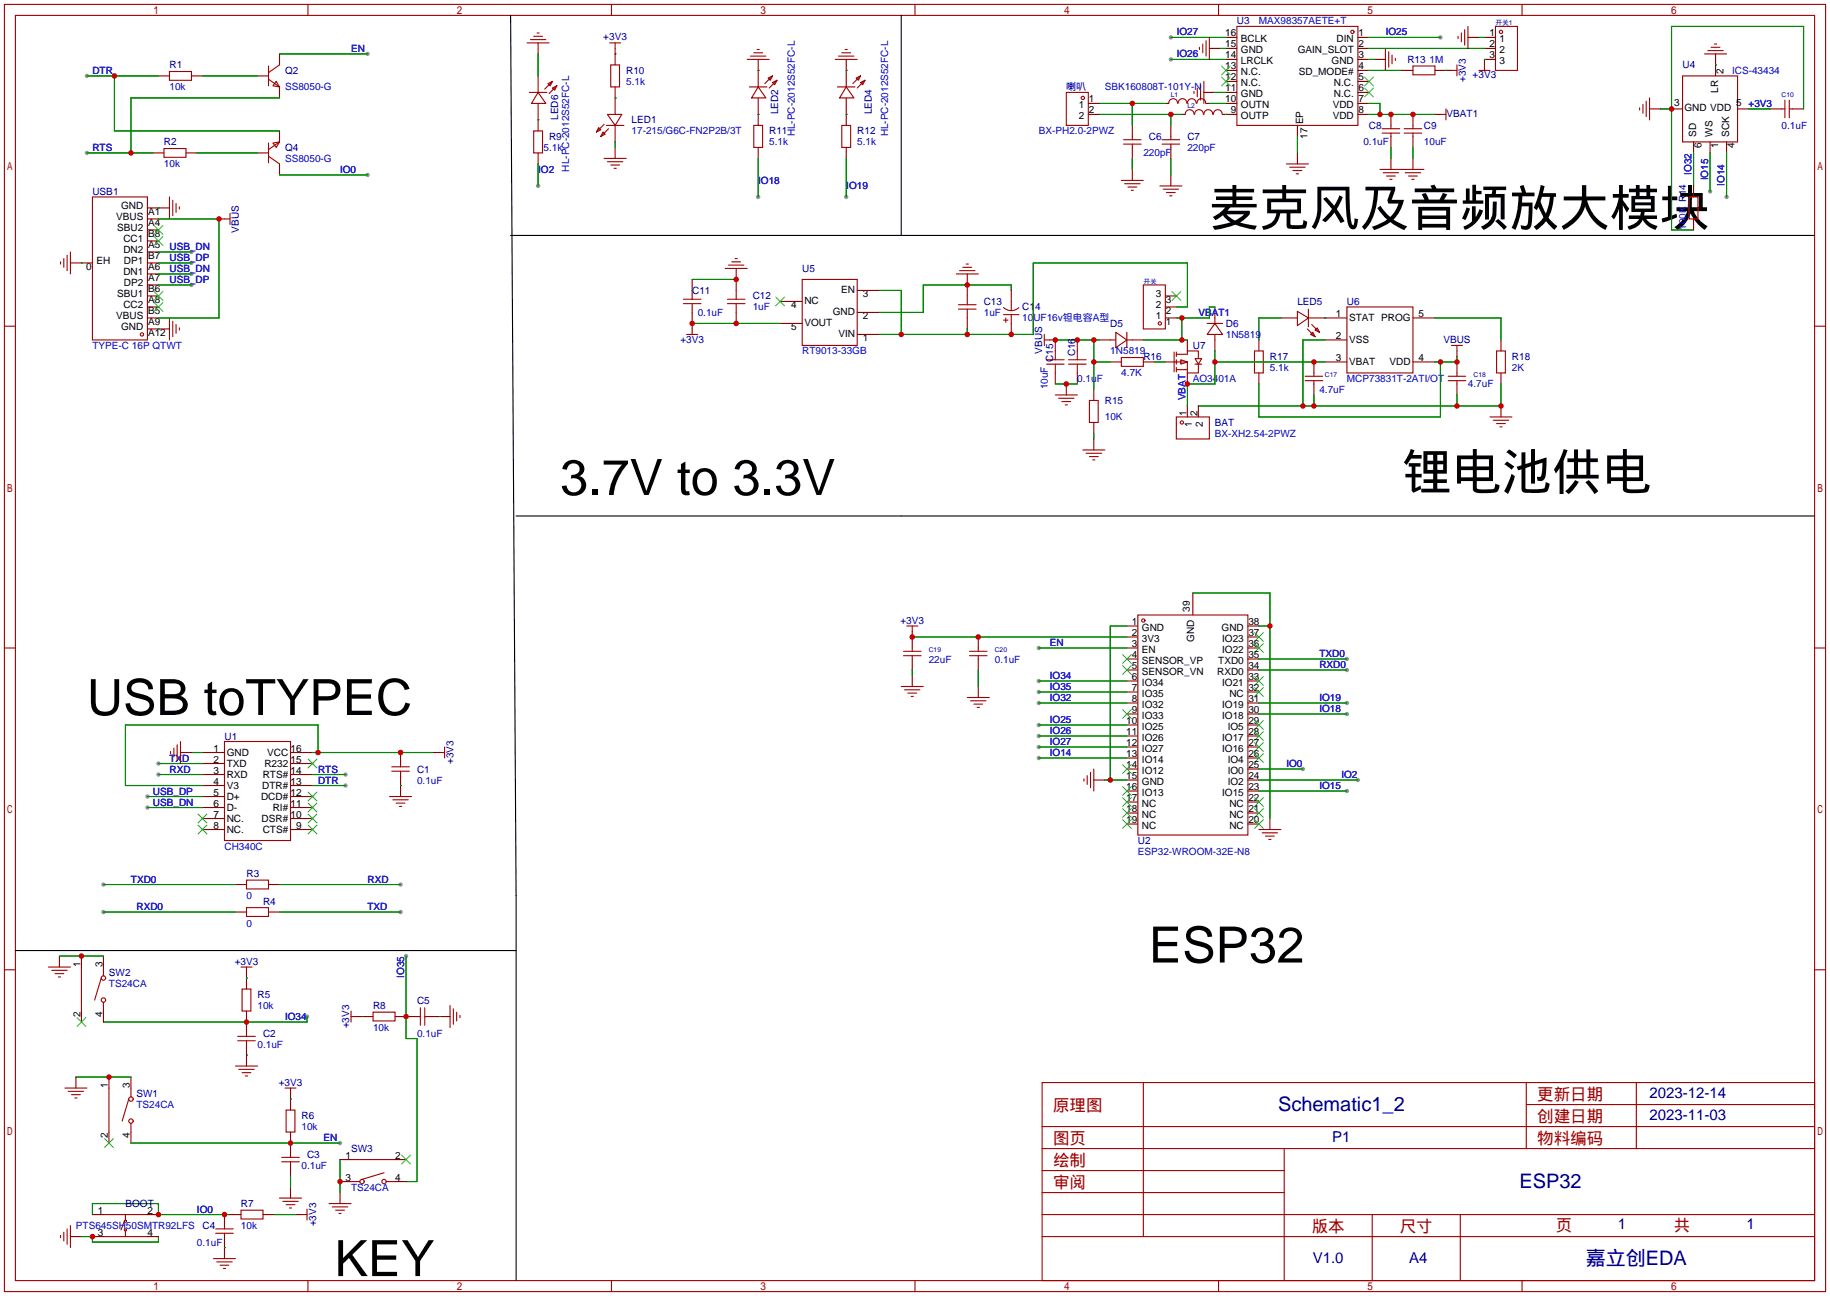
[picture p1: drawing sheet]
<svg xmlns="http://www.w3.org/2000/svg" width="422mm" height="299mm" viewBox="0 0 422 299" stroke-linecap="round" stroke-linejoin="round" font-family="sans-serif">
<g fill="#999">
<circle cx="310.9" cy="152.1" r=".51"/>
<circle cx="310.9" cy="154.7" r=".51"/>
<circle cx="310.9" cy="182.6" r=".51"/>
<circle cx="23.9" cy="204.2" r=".51"/>
<circle cx="92.5" cy="204.2" r=".51"/>
<circle cx="92.5" cy="210.6" r=".51"/>
<circle cx="23.9" cy="210.6" r=".51"/>
<circle cx="84.8" cy="12.4" r=".51"/>
<circle cx="20.1" cy="35.3" r=".51"/>
<circle cx="20.1" cy="17.5" r=".51"/>
<circle cx="84.8" cy="40.4" r=".51"/>
<circle cx="36.6" cy="176.3" r=".51"/>
<circle cx="36.6" cy="178.8" r=".51"/>
<circle cx="34" cy="183.9" r=".51"/>
<circle cx="34" cy="186.4" r=".51"/>
<circle cx="79.8" cy="181.4" r=".51"/>
<circle cx="79.8" cy="178.8" r=".51"/>
<circle cx="332.5" cy="8.6" r=".51"/>
<circle cx="270.3" cy="13.7" r=".51"/>
<circle cx="270.3" cy="8.6" r=".51"/>
<circle cx="239.8" cy="175" r=".51"/>
<circle cx="239.8" cy="172.5" r=".51"/>
<circle cx="239.8" cy="169.9" r=".51"/>
<circle cx="239.8" cy="167.4" r=".51"/>
<circle cx="239.8" cy="149.6" r=".51"/>
<circle cx="239.8" cy="162.3" r=".51"/>
<circle cx="300.7" cy="177.5" r=".51"/>
<circle cx="70.9" cy="234.7" r=".51"/>
<circle cx="239.8" cy="157.2" r=".51"/>
<circle cx="93.7" cy="220.7" r=".51"/>
<circle cx="239.8" cy="159.8" r=".51"/>
<circle cx="313.4" cy="180.1" r=".51"/>
<circle cx="78.5" cy="263.9" r=".51"/>
<circle cx="394.7" cy="44.2" r=".51"/>
<circle cx="398.5" cy="45.5" r=".51"/>
<circle cx="124.2" cy="42.9" r=".51"/>
<circle cx="175" cy="45.5" r=".51"/>
<circle cx="195.3" cy="45.5" r=".51"/>
<circle cx="310.9" cy="164.8" r=".51"/>
<circle cx="310.9" cy="162.3" r=".51"/>
<circle cx="44.2" cy="58.2" r=".51"/>
<circle cx="44.2" cy="60.7" r=".51"/>
<circle cx="44.2" cy="63.2" r=".51"/>
<circle cx="44.2" cy="65.8" r=".51"/>
</g>
<g fill="none" stroke="#a10000" stroke-width=".25">
<path d="M1 1h420.4v297.2h-420.4zM3.6 3.6h415.2v292.1h-415.2zM39.1 16.5h5.1v2h-5.1zM62 15.2v4.6M62 18.3l2.5 1.8M63.8 18.8l.7 1.3-1.5-.3zM64.5 15l-2.5 1.8M71.1 1v2.6M121.7 9.9h5M122.4 9.1h3.6M123.2 8.4h2M124 7.6h.5"/>
<path d="M126.5 19.3l1-.5-.5 1zM127.5 18.8l-1.8 1.8M128.5 19.8l-1.8 1.8M140.7 9.9h2.6M141 15h2v5.1h-2zM141.1 1v2.6M142 9.9v1.3M172.5 13.7h5M173.2 13h3.6M174 12.2h2M174.8 11.4h.5M177.3 18l1-.5-.5 1z"/>
<path d="M178.3 19.1l1-.6-.5 1.1zM178.3 17.5l-1.8 1.8M179.3 18.5l-1.8 1.8M192.8 13.7h5.1M193.5 13h3.6M194.3 12.2h2M195.1 11.4h.5M197.6 18l1-.5-.5 1zM198.6 19.1l1-.6-.5 1.1zM198.6 17.5l-1.8 1.8M199.6 18.5l-1.7 1.8M211.2 1v2.6"/>
<path d="M276.9 10.9v.5M277.1 19.6v3.5M277.6 10.2v2M277.9 18.8v5.1M278.4 9.4v3.6M279.1 8.6v5.1M281.3 1v2.6M285.5 6.1h27.9v22.9h-27.9zM319.8 11.2v5.1M320.5 11.9v3.6M321.3 12.7v2M322.1 13.5v.5"/>
<path d="M326.1 15.2h5.1v2.1h-5.1zM335 16.3h1.3M336.3 15v2.5M336.5 8.4v.5M337.3 7.6v2.1M338.1 6.9v3.5M338.8 6.1v5.1M341.4 16.3h2.5M342.6 15v1.3M345.2 6.1h5.1v10.2h-5.1zM351.3 1v2.6M388.4 17.5h12.7v15.3h-12.7z"/>
<path d="M393.4 12.4h5.1M394.2 11.7h3.6M395 10.9h2M395.7 10.2h.5M37.8 34.3h5.1v2h-5.1zM62 36.1l2.5 1.7M62 33v4.6M63 33l1.5-.2-.7 1.2zM64.5 32.8l-2.5 1.7M122.2 21.3h4M123.2 30.2h2v5.1h-2zM124.2 21.3l1.8 2.6h-3.3z"/>
<path d="M127.5 20.3l1-.5-.5 1zM138.2 29.5l.5 .5-1 .5zM139.2 30.5l.5 .5-1 .5zM139.4 36.6h5.1M139.4 28.7l-1.7 1.8M140 29h4M140.2 26.4h3.3l-1.5 2.6zM140.2 37.3h3.6M140.5 29.7l-1.8 1.8M141 38.1h2M141.7 38.9h.5M173 20.1h4"/>
<path d="M174 29h2v5h-2zM175 20.1l1.8 2.5h-3.3zM193.3 20.1h4.1M194.3 29h2v5h-2zM195.3 20.1l1.8 2.5h-3.3zM246.1 21.3h5.1v7.7h-5.1zM259.3 33.3h4.1M259.3 32.3h4.1M261.4 31.5v.8M261.4 33.3v.7M268.2 33.3h4.1M268.2 32.3h4.1"/>
<path d="M269.8 23.9a1.01 1.01 0 0 1 1-1.1 1.01 1.01 0 0 1 1 1.1M270.3 31.5v.8M270.3 33.3v.7M271.9 23.9a1.01 1.01 0 0 1 1-1.1 1.01 1.01 0 0 1 1.1 1.1M273.6 26.4a1.01 1.01 0 0 1 1-1.1 1.01 1.01 0 0 1 1 1.1M274.1 23.9a1.01 1.01 0 0 1 1-1.1 1.01 1.01 0 0 1 1 1.1M275.6 21.1v.5M275.7 26.4a1.01 1.01 0 0 1 1.1-1.1 1.01 1.01 0 0 1 1 1.1M276.3 23.9a1.01 1.01 0 0 1 1-1.1 1.01 1.01 0 0 1 1 1.1M276.4 20.3v2.1M277.9 26.4a1.01 1.01 0 0 1 1-1.1 1.01 1.01 0 0 1 1 1.1M280.1 26.4a1.01 1.01 0 0 1 1-1.1 1.01 1.01 0 0 1 1 1.1"/>
<path d="M296.9 37.8h5.1M297.7 38.6h3.5M298.4 39.4h2.1M318.5 39.1h10.2M319 30.7h4.1M319 29.7h4.1M319.3 39.9h3.5M321.1 29v.7M321.1 30.7v.8M324.1 30.7h4.1M324.1 29.7h4.1M324.4 39.9h3.5"/>
<path d="M326.1 29v.7M326.1 30.7v.8M332.5 26.4h1.3M333.8 25.1v2.6M378.5 24.9v.5M379.2 24.1v2.1M380 23.4v3.5M380.7 22.6v5.1M411.2 25.1h.8M412 23.1v4.1M413 23.1v4.1M413 25.1h.8"/>
<path d="M14.7 59.7v2M15.5 58.9v3.6M16.3 58.2v5M21.3 45.5h12.7v33h-12.7zM39.1 45.5v5M39.9 46.2v3.6M40.6 47v2M41.4 47.8v.5M51.8 50.5h1.3M53.1 49.3v2.5M169.7 59.7h.5M258.8 41.7h5.1"/>
<path d="M259.6 42.4h3.5M260.3 43.2h2.1M261.1 43.9h.5M267.7 42.9h5.1M268.5 43.7h3.5M269.2 44.5h2.1M270 45.2h.5M299.2 40.1h.5M320 40.6h2.1M320.8 41.4h.5M325.1 40.6h2.1M325.9 41.4h.5"/>
<path d="M389.9 45.5h2v5h-2zM1 75.3h2.6M14 60.5v.5M39.1 73.4v5.1M39.9 74.2v3.5M40.6 74.9v2.1M41.4 75.7v.5M157.7 69.1h4.1M157.7 70.1h4.1M158.5 77.2h2.5M159.8 67.1v2M159.8 70.1v2"/>
<path d="M159.8 75.9v1.3M167.4 62h5.1M167.9 69.1h4.1M167.9 70.1h4.1M168.1 61.2h3.6M168.9 60.5h2M169.9 67.1v2M169.9 70.1v2M185.2 64.5h12.7v15.3h-12.7zM220.7 63.2h5.1M221.2 70.4h4.1M221.2 71.4h4.1"/>
<path d="M221.5 62.5h3.5M222.2 61.7h2.1M223 61h.5M223.3 68.3v2.1M223.3 71.4v2M231.6 71a2.54 2.54 0 0 0 3.6 0M231.6 72.6h3.6M231.6 73.9h1.1M232.2 73.4v1M233.4 69.6v2M233.4 72.6v2.1M241 77.2v2.6"/>
<path d="M241 78.5h1.3M256.3 78.5h1.3M257.6 76.7l2.5 1.8-2.5 1.8zM260.1 78.5h1.3M260.1 76.7v3.6M263.9 65.8h5.1v10.1h-5.1zM278.6 74.7h3.6M280.4 74.7l1.8 2.5h-3.6zM280.4 73.4v1.3M280.4 77.2v1.3M299.5 71.9l2.5 1.5-2.5 1.8zM301.8 75.9l1.7 1.8"/>
<path d="M302 71.4v4M302.5 77.2l.5-.5 .5 1zM302.8 74.9l1.7 1.8M304 75.7l.5 1-1-.5zM310.9 70.9h15.2v15.2h-15.2zM335 79.8h2.6M336.3 79.8v1.2M418.8 75.3h2.6M241.6 84.1h4M241.6 83.1h4M243.6 81v2.1M243.6 84.1v2"/>
<path d="M243.6 91.2h5.1M244.3 91.9h3.6M245.1 92.7h2M245.9 93.5h.5M246.6 84.1h4.1M246.6 83.1h4.1M248.7 81v2.1M248.7 84.1v2M251.5 92.5h2v5h-2zM258.8 82.6h5.1v2h-5.1zM271 81.3v4.6M271.5 96.3h7.6v5h-7.6z"/>
<path d="M271.5 83.6h2.6v2.5h2.5v-2M271.5 81.8h2.6v-.8h2.5v1.8M271.5 85.3h2.6M271.5 81.3v1M271.5 83.1v1M271.5 84.8v1.1M272.5 83.1l1.6 .5-1.6 .5zM275.8 82.8h1.6l-.8 1.3zM275.8 84.1h1.6M289.6 81h2v5.1h-2zM301.2 87.9h4.1M301.2 86.9h4.1"/>
<path d="M303.3 86.1v.8M303.3 87.9v.7M334.3 87.9h4M334.3 86.9h4M336.3 86.1v.8M336.3 87.9v.7M343.9 96.3h5.1M344.7 97h3.5M345.4 81h2.1v5.1h-2.1zM345.4 97.8h2.1M346.2 98.6h.5M249.9 103.9h5.1"/>
<path d="M250.7 104.6h3.6M251.5 105.4h2M252.2 106.2h.5M1 149.6h2.6M208 158.5h5.1M208.5 151.4h4.1M208.5 150.4h4.1M208.8 159.3h3.5M209.3 144.5h2.5M210.6 144.5v1.3M210.6 149.6v.8M210.6 151.4v.7"/>
<path d="M223.8 151.4h4M223.8 150.4h4M225.8 149.6v.8M225.8 151.4v.7M262.6 142h25.4v50.8h-25.4zM418.8 149.6h2.6M39.4 173.5v.5M40.1 172.7v2.1M40.9 172v3.5M41.7 171.2v5.1M51.8 171.2h15.3v22.9h-15.3zM90.4 177h4.1"/>
<path d="M90.4 178.1h4.1M92.5 176.3v.7M92.5 178.1v.7M101.3 173.7h1.3M102.6 172.5v2.5M209.5 160h2.1M210.3 160.8h.5M223.3 161h5M224 161.8h3.6M224.8 162.6h2M225.6 163.3h.5M250.2 179.8v.5"/>
<path d="M251 179.1v2M251.7 178.3v3.6M252.5 177.5v5.1M89.9 183.9h5.1M90.7 184.7h3.5M91.4 185.4h2.1M92.2 186.2h.5M290.6 191.5h5.1M291.3 192.3h3.6M292.1 193h2M292.9 193.8h.5M56.9 203.2h5.1v2h-5.1z"/>
<path d="M56.9 209.5h5.1v2.1h-5.1zM1 223.9h2.6M11.2 223.3h5.1M11.9 224h3.6M12.7 224.8h2M13.5 225.6h.5M18.8 223.3v10.1M23.4 225.8l-1.6 5.1M23.9 223.3v2M23.9 231.4v2M54.9 239.3h4M55.6 223.3h2.6"/>
<path d="M55.9 228.3h2v5.1h-2zM56.9 223.3v1.2M56.9 238.5v.8M81 234.7h1.3M81 233.4v2.6M86.1 233.7h5.1v2h-5.1zM96.3 234.7h.7M97 232.7v4M98 232.7v4M98 234.7h.8M103.9 232.2v5M104.6 232.9v3.6"/>
<path d="M105.4 233.7v2M106.2 234.4v.5M418.8 223.9h2.6M15 251.2h5.1M15.7 252h3.6M16.5 252.7h2M17.3 253.5h.5M25.1 251.2v10.2M29.7 253.7l-1.5 5.1M30.2 251.2v2M30.2 259.3v2.1M54.4 246.1h5"/>
<path d="M54.9 240.3h4M55.1 246.9h3.6M55.9 247.6h2M56.6 248.4h.5M56.9 240.3v.7M65.8 251.2h2.5M66 256.3h2.1v5.1h-2.1zM67.1 251.2v1.3M240.5 249.9h178.3v45.8h-178.3zM263.9 249.9v35.6M352.3 249.9v15.3M352.3 255h66.5"/>
<path d="M377.7 249.9v15.3M55.6 279.4h5.1v2h-5.1zM64.5 276.6h5.1M65 268.2h4.1M65 267.2h4.1M65.3 277.4h3.5M66 278.1h2.1M66.8 278.9h.5M67.1 266.4v.8M67.1 268.2v.8M70.9 279.1v2.6M75.9 277.9h5.1"/>
<path d="M76.7 278.6h3.6M77.5 279.4h2M81 272.8h2.1M81 267.7h10.2M88.6 270.8l-5 1.5M89.2 272.8h2M240.5 270.3h55.9M240.5 265.2h178.3M240.5 275.3h55.9M240.5 260.1h178.3M296.4 265.2v30.5M14 285.2v.5"/>
<path d="M14.7 284.5v2M15.5 283.7v3.6M16.3 283v5M23.9 285.5h10.1M23.9 280.4h10.1M28.7 281.9l-.8 2.1M29 280.4v1.3M29 284.2v1.3M49.3 290.6h5.1M49.8 284.7h4M49.8 283.7h4M50 291.3h3.6"/>
<path d="M50.8 292.1h2M51.6 292.9h.5M51.8 283v.7M51.8 284.7v.8M69.6 280.4h1.3M71.1 295.7v2.5M78.2 280.2h.5M141.1 295.7v2.5M211.2 295.7v2.5M240.5 285.5h178.3M240.5 280.4h178.3M281.3 295.7v2.5"/>
<path d="M316.7 280.4v15.3M337.1 280.4v15.3M351.3 295.7v2.5"/>
<circle cx="312.2" cy="7.4" r=".38"/>
<circle cx="346.5" cy="7.4" r=".38"/>
<circle cx="249.9" cy="22.6" r=".38"/>
<circle cx="32.8" cy="77.2" r=".38"/>
<circle cx="267.7" cy="74.7" r=".38"/>
<circle cx="272.8" cy="97.5" r=".38"/>
<circle cx="263.9" cy="143.3" r=".38"/>
<circle cx="23.9" cy="225.8" r=".51"/>
<circle cx="23.9" cy="230.9" r=".51"/>
<circle cx="30.2" cy="253.7" r=".51"/>
<circle cx="30.2" cy="258.8" r=".51"/>
<circle cx="83.6" cy="272.8" r=".51"/>
<circle cx="88.6" cy="272.8" r=".51"/>
<circle cx="29" cy="281.9" r=".25"/>
<circle cx="29" cy="284" r=".25"/>
</g>
<g fill="none" stroke="#870000" stroke-width=".25">
<path d="M36.6 17.5h2.5M44.2 17.5h2.5M59.4 17.5h2.6M64.5 12.4v2.6M124.2 9.9v2.5M124.2 17.5v3.8M142 11.2v3.8M175 13.7v6.4M195.3 13.7v6.4M279.1 11.2h2.6M283 8.6h2.5M283 11.2h2.5"/>
<path d="M283 13.7h2.5M283 16.3h2.5M283 18.8h2.5M313.4 8.6h2.6M313.4 11.2h2.6M313.4 13.7h2.6M313.4 16.3h2.6M313.4 18.8h2.6M317.2 13.7h2.6M323.6 16.3h2.5M331.2 16.3h3.8M338.8 8.6h2.6"/>
<path d="M342.6 8.6h2.6M342.6 11.2h2.6M345.2 13.7h-2.6v1.3M396 12.4v5.1M35.3 35.3h2.5M42.9 35.3h2.6M59.4 35.3h2.6M64.5 20.1v2.5M64.5 30.2v2.6M64.5 37.8v2.6M124.2 23.9v6.3M124.2 35.3v2.5"/>
<path d="M142 20.1v6.3M142 29v3.8M142 34v2.6M175 22.6v6.4M175 34v2.6M195.3 22.6v6.4M195.3 34v2.6M251.2 23.9h2.5M251.2 26.4h2.5M261.4 29v2.5M261.4 34v2.6M261.4 39.1v2.6"/>
<path d="M269 23.9h.7M270.3 29v2.5M270.3 34v2.6M272.8 26.4h.8M277.9 21.3h2.5M278.4 23.9h.7M282.2 26.4h3.3M283 21.3h2.5M283 23.9h2.5M299.5 29v2.5M299.5 35.3v2.5M313.4 21.3h2.6"/>
<path d="M313.4 23.9h2.6M313.4 26.4h2.6M321.1 26.4v2.6M321.1 31.5v2.5M321.1 36.6v2.5M326.1 26.4v2.6M326.1 31.5v2.5M326.1 36.6v2.5M331.2 26.4h1.3M380.7 25.1h2.6M385.8 25.1h2.6M390.9 32.8v2.5"/>
<path d="M394.7 32.8v2.5M398.5 32.8v2.5M401.1 25.1h2.5M408.7 25.1h2.5M413.8 25.1h2.5M34 50.5h2.6M34 48h5.1M34 58.2h2.6M34 55.6h2.6M34 53.1h2.6M50.5 50.5h1.3M270.3 40.4v2.5"/>
<path d="M390.9 42.9v2.6M390.9 50.5v2.6M16.3 60.7h5M34 73.4h2.6M34 70.9h2.6M34 68.3h2.6M34 60.7h2.6M34 75.9h5.1M34 65.8h2.6M34 63.2h2.6M159.8 64.5v2.6M159.8 72.1v3.8"/>
<path d="M169.9 62v5.1M169.9 72.1v2.6M180.1 69.6h5.1M180.1 74.7h5.1M197.9 77.2h5M197.9 72.1h5M197.9 67.1h5M223.3 63.2v5.1M223.3 73.4v2.5M233.4 67.1v2.5M233.4 74.7v2.5M242.3 78.5h1.3v2.5"/>
<path d="M248.7 78.5v2.5M253.7 78.5h2.6M261.4 78.5h2.5M269 73.4h2.5M269 70.9h2.5M269 68.3h2.5M274.1 78.5v2.5M280.4 70.9v2.5M280.4 78.5v2.5M290.6 78.5v2.5M295.7 73.4h3.8M302 73.4h8.9"/>
<path d="M305.8 78.5h5.1M326.1 73.4h5.1M346.5 78.5v2.5M243.6 86.1v2.5M246.1 88.6v2.6M248.7 86.1v2.5M252.5 89.9v2.6M252.5 97.5v2.6M256.3 83.6h2.5M263.9 83.6h2.5M269 83.6h2.5M274.1 86.1v2.5"/>
<path d="M274.1 93.7v2.6M276.6 93.7v2.6M290.6 86.1v2.5M303.3 83.6v2.5M303.3 88.6v2.6M305.8 83.6h5.1M326.1 83.6h5.1M336.3 81v1.3M336.3 83.6v2.5M336.3 88.6v2.6M346.5 86.1v2.5M346.5 93.7v2.6"/>
<path d="M252.5 101.3v2.6M275.3 136.9v5.1M210.6 145.8v3.8M210.6 152.1v2.6M210.6 156v2.5M225.8 147.1v2.5M225.8 152.1v2.6M225.8 158.5v2.5M260.1 144.5h2.5M260.1 147.1h2.5M260.1 149.6h2.5M260.1 152.1h2.5"/>
<path d="M260.1 154.7h2.5M260.1 157.2h2.5M260.1 159.8h2.5M288 144.5h2.6M288 147.1h2.6M288 149.6h2.6M288 152.1h2.6M288 154.7h2.6M288 157.2h2.6M288 159.8h2.6M41.7 173.7h2.5M46.7 173.7h5.1"/>
<path d="M46.7 176.3h5.1M46.7 178.8h5.1M67.1 173.7h5M67.1 176.3h5M67.1 178.8h5M92.5 173.7v2.6M92.5 178.8v5.1M100.1 173.7h1.2M260.1 162.3h2.5M260.1 164.8h2.5M260.1 167.4h2.5M260.1 169.9h2.5"/>
<path d="M260.1 172.5h2.5M260.1 175h2.5M260.1 177.5h2.5M288 162.3h2.6M288 164.8h2.6M288 167.4h2.6M288 169.9h2.6M288 172.5h2.6M288 175h2.6M288 177.5h2.6M46.7 181.4h5.1M46.7 183.9h5.1"/>
<path d="M46.7 186.4h5.1M46.7 189h5.1M46.7 191.5h5.1M67.1 181.4h5M67.1 183.9h5M67.1 186.4h5M67.1 189h5M67.1 191.5h5M252.5 180.1h2.5M260.1 180.1h2.5M260.1 182.6h2.5M260.1 185.2h2.5"/>
<path d="M260.1 187.7h2.5M260.1 190.2h2.5M288 180.1h2.6M288 182.6h2.6M288 185.2h2.6M288 187.7h2.6M288 190.2h2.6M293.1 189v2.5M54.4 204.2h2.5M54.4 210.6h2.5M62 204.2h2.5M62 210.6h2.5"/>
<path d="M13.7 220.7v2.6M18.8 220.7v2.6M18.8 233.4v2.6M23.9 220.7v2.6M23.9 233.4v2.6M56.9 224.5v3.8M56.9 233.4v5.1M82.3 234.7h3.8M91.2 234.7h5.1M98.8 234.7h5.1M17.5 248.7v2.5M25.1 248.7v2.5"/>
<path d="M30.2 248.7v2.5M56.9 241v5.1M67.1 252.5v3.8M25.1 261.4v2.5M30.2 261.4v2.5M67.1 261.4v5M67.1 269v2.5M67.1 274.1v2.5M78.5 275.3v2.6M78.5 267.7h2.5M78.5 272.8h2.5M91.2 267.7h2.5"/>
<path d="M91.2 272.8h2.5M16.3 285.5h2.5M21.3 285.5h2.6M21.3 280.4h2.6M34 285.5h2.6M34 280.4h2.6M51.8 280.4v2.6M51.8 285.5v5.1M53.1 280.4h2.5M60.7 280.4h2.5M68.3 280.4h1.3"/>
</g>
<g fill="none" stroke="#3c3" stroke-width=".25">
<path d="M281.9 17.8l2.1 2M281.9 15.2l2.1 2.1M284 17.8l-2.1 2M284 15.2l-2.1 2.1M315 17.8l2 2M317 17.8l-2 2M315 20.3l2 2.1M317 20.3l-2 2.1M35.6 54.6l2 2M35.6 52.1l2 2M37.6 54.6l-2 2M37.6 52.1l-2 2"/>
<path d="M35.6 69.9l2 2M35.6 67.3l2 2M37.6 69.9l-2 2M37.6 67.3l-2 2M179.1 68.6l2 2M181.1 68.6l-2 2M270.5 67.3l2 2M272.5 67.3l-2 2M259.1 153.7l2 2M259.1 151.1l2 2.1M261.1 153.7l-2 2M261.1 151.1l-2 2.1"/>
<path d="M289.6 146l2 2.1M289.6 148.6l2 2M289.6 156.2l2 2M289.6 158.7l2 2.1M291.6 146l-2 2.1M291.6 148.6l-2 2M291.6 156.2l-2 2M291.6 158.7l-2 2.1M71.1 175.3l2.1 2M73.2 175.3l-2.1 2M259.1 176.5l2 2.1M259.1 163.8l2 2.1"/>
<path d="M261.1 176.5l-2 2.1M261.1 163.8l-2 2.1M289.6 166.4l2 2M289.6 168.9l2 2M289.6 171.4l2 2.1M289.6 174l2 2M291.6 166.4l-2 2M291.6 168.9l-2 2M291.6 171.4l-2 2.1M291.6 174l-2 2M45.7 190.5l2.1 2M45.7 188l2.1 2"/>
<path d="M47.8 190.5l-2.1 2M47.8 188l-2.1 2M71.1 182.9l2.1 2M71.1 185.4l2.1 2.1M71.1 188l2.1 2M71.1 190.5l2.1 2M73.2 182.9l-2.1 2M73.2 185.4l-2.1 2.1M73.2 188l-2.1 2M73.2 190.5l-2.1 2M259.1 189.2l2 2.1M259.1 186.7l2 2"/>
<path d="M259.1 184.1l2 2.1M259.1 181.6l2 2M261.1 189.2l-2 2.1M261.1 186.7l-2 2M261.1 184.1l-2 2.1M261.1 181.6l-2 2M289.6 184.1l2 2.1M289.6 186.7l2 2M289.6 189.2l2 2.1M291.6 184.1l-2 2.1M291.6 186.7l-2 2M291.6 189.2l-2 2.1"/>
<path d="M17.8 234.9l2 2.1M19.8 234.9l-2 2.1M24.1 262.9l2.1 2M26.2 262.9l-2.1 2M92.7 266.7l2 2M94.7 266.7l-2 2"/>
</g>
<g fill="none" stroke="#008700" stroke-width=".25">
<path d="M20.1 17.5h16.5M26.4 17.5v12.7h38.1M46.7 17.5h12.7M64.5 12.4h20.3M124.2 12.4v5.1M142 12.4h.1M175 16.3h.1M195.3 16.3h.1M270.3 8.6h12.7M270.3 13.7h12.7M281.7 11.2h1.3M316 8.6h16.5"/>
<path d="M316 13.7h1.2M316 16.3h7.6M316 11.2h26.6M333.8 16.3h.1M341.4 8.6h1.2M342.6 13.7h.1M396 15h.1M20.1 35.3h15.2M45.5 35.3h13.9M64.5 22.6h-34.3v12.7M124.2 27.7h.1M124.2 37.8v5.1"/>
<path d="M142 22.6h.1M142 32.8v1.2M175 26.4h.1M175 36.6v8.9M195.3 26.4h.1M195.3 36.6v8.9M253.7 26.4h19.1M253.7 23.9h15.3M261.4 23.9v5.1M261.4 36.6v2.5M270.3 26.4v2.6M270.3 36.6v3.8"/>
<path d="M279.1 23.9h3.9M280.4 21.3h2.6M283 26.4h.1M299.5 31.5v3.8M316 26.4h15.2M316 23.9h2.5v2.5M321.1 34v2.6M326.1 34v2.6M383.3 25.1h2.5M390.9 35.3v7.6M394.7 35.3v8.9M398.5 35.3v10.2"/>
<path d="M403.6 25.1h5.1M416.3 25.1v-19h-30.5v47h5.1M36.6 48h.1M36.6 50.5h13.9v22.9h-13.9M36.6 58.2h7.6M64.5 40.4h20.3M18.8 60.7h.1M36.6 75.9h.1M36.6 65.8h7.6M36.6 60.7h7.6M36.6 63.2h7.6M159.8 74.7h20.3"/>
<path d="M159.8 64.5h10.1M202.9 67.1h5.1v10.1M223.3 75.9v1.3M233.4 67.1v-1.3h-20.3v6.3h-10.2M243.6 78.5h10.1M252.5 78.5v11.4M263.9 78.5h10.2M271.5 70.9h2.6v-10.2h-35.6v16.5h-35.6M272.8 73.4v5.1M280.4 70.9h-1.3v2.5h-7.6M295.7 73.4h-5.1v5.1M305.8 73.4h.1"/>
<path d="M305.8 78.5h-5.1v15.2M331.2 73.4h15.3v5.1M243.6 88.6h5.1M252.5 83.6h3.8M266.4 83.6h2.6M280.4 83.6h25.4M280.4 81v7.6h-6.3v5.1M303.3 91.2v2.5M332.5 83.6v12.7h-41.9v-7.7M336.3 82.3v1.3h-5.1M336.3 91.2v2.5M346.5 88.6v5.1h-69.9"/>
<path d="M252.5 100.1v1.2M275.3 136.9h17.8v52.1M210.6 154.7v1.3M210.6 147.1h49.5M225.8 154.7v3.8M239.8 149.6h20.3M239.8 157.2h20.3M239.8 159.8h20.3M260.1 144.5h-3.8v35.6M290.6 152.1h20.3M290.6 154.7h20.3M290.6 144.5h2.5"/>
<path d="M36.6 176.3h10.1M36.6 178.8h10.1M44.2 173.7h2.5M72.1 178.8h7.7M72.1 173.7h28M73.4 173.7v-6.3h-44.4v14h17.7M239.8 167.4h20.3M239.8 175h20.3M239.8 172.5h20.3M239.8 169.9h20.3M239.8 162.3h20.3M290.6 162.3h20.3"/>
<path d="M290.6 177.5h10.1M290.6 164.8h20.3M34 183.9h12.7M34 186.4h12.7M72.1 181.4h7.7M92.5 181.4h.1M255 180.1h5.1M290.6 182.6h20.3M290.6 180.1h22.8M23.9 204.2h30.5M23.9 210.6h30.5M64.5 204.2h28"/>
<path d="M64.5 210.6h28M13.7 220.7h10.2M56.9 225.8h.1M70.9 234.7v1.3h-47M83.6 234.7h.1M93.7 220.7v19.1h2.6v33h-2.6M101.3 234.7h.1M17.5 248.7h12.7M56.9 243.6h.1M67.1 253.7h.1M30.2 263.9h48.3M67.1 271.5v2.6"/>
<path d="M78.5 267.7v7.6M18.8 285.5h2.5v1.3h15.3v-1.3M21.3 280.4v-2.5h15.3v2.5h16.5M51.8 288h.1M63.2 280.4h5.1"/>
</g>
<path d="M117.9 3.6l1.2 203.2v88.9M208 3.6v50.8h-90.1M208 54.4h210.8M119.1 119.1h299.7M3.6 219.5h115.5" fill="none" stroke="#000" stroke-width=".25"/>
<g fill="#c00">
<circle cx="256.3" cy="180.1" r=".63"/>
<circle cx="30.2" cy="35.3" r=".63"/>
<circle cx="26.4" cy="17.5" r=".63"/>
<circle cx="36.6" cy="280.4" r=".63"/>
<circle cx="51.8" cy="280.4" r=".63"/>
<circle cx="73.4" cy="173.7" r=".63"/>
<circle cx="92.5" cy="173.7" r=".63"/>
<circle cx="270.3" cy="26.4" r=".63"/>
<circle cx="261.4" cy="23.9" r=".63"/>
<circle cx="21.3" cy="285.5" r=".63"/>
<circle cx="225.8" cy="147.1" r=".63"/>
<circle cx="210.6" cy="147.1" r=".63"/>
<circle cx="293.1" cy="144.5" r=".63"/>
<circle cx="56.9" cy="236" r=".63"/>
<circle cx="169.9" cy="74.7" r=".63"/>
<circle cx="159.8" cy="74.7" r=".63"/>
<circle cx="169.9" cy="64.5" r=".63"/>
<circle cx="223.3" cy="65.8" r=".63"/>
<circle cx="336.3" cy="93.7" r=".63"/>
<circle cx="346.5" cy="93.7" r=".63"/>
<circle cx="303.3" cy="93.7" r=".63"/>
<circle cx="300.7" cy="93.7" r=".63"/>
<circle cx="332.5" cy="83.6" r=".63"/>
<circle cx="336.3" cy="83.6" r=".63"/>
<circle cx="93.7" cy="234.7" r=".63"/>
<circle cx="78.5" cy="272.8" r=".63"/>
<circle cx="252.5" cy="78.5" r=".63"/>
<circle cx="252.5" cy="83.6" r=".63"/>
<circle cx="248.7" cy="78.5" r=".63"/>
<circle cx="243.6" cy="78.5" r=".63"/>
<circle cx="246.1" cy="88.6" r=".63"/>
<circle cx="18.8" cy="220.7" r=".63"/>
<circle cx="318.5" cy="26.4" r=".63"/>
<circle cx="321.1" cy="26.4" r=".63"/>
<circle cx="326.1" cy="26.4" r=".63"/>
<circle cx="67.1" cy="263.9" r=".63"/>
<circle cx="25.1" cy="248.7" r=".63"/>
<circle cx="385.8" cy="25.1" r=".63"/>
<circle cx="272.8" cy="73.4" r=".63"/>
<circle cx="272.8" cy="78.5" r=".63"/>
<circle cx="233.4" cy="77.2" r=".63"/>
<circle cx="223.3" cy="77.2" r=".63"/>
<circle cx="208" cy="77.2" r=".63"/>
<circle cx="50.5" cy="50.5" r=".63"/>
<circle cx="274.1" cy="88.6" r=".63"/>
<circle cx="280.4" cy="83.6" r=".63"/>
<circle cx="303.3" cy="83.6" r=".63"/>
</g>
<g font-size="11.5">
<text x="279.1" y="52">麦克风及音频放大模块</text>
<text x="323.6" y="113">锂电池供电</text>
<text x="129.3" y="114.3">3.7V to 3.3V</text>
<text x="20.1" y="165.1">USB toTYPEC</text>
<text x="265.2" y="222.2">ESP32</text>
<text x="77.2" y="294.6">KEY</text>
</g>
<g font-size="4.6" fill="#000080">
<text x="295" y="256.4">Schematic1_2</text>
<text x="350.7" y="274.2">ESP32</text>
<text x="366" y="292">嘉立创EDA</text>
</g>
<g font-size="3.8" fill="#a00000">
<text x="243.1" y="256.5">原理图</text>
<text x="354.8" y="254">更新日期</text>
<text x="354.8" y="259.1">创建日期</text>
<text x="243.1" y="269.2">绘制</text>
<text x="243.1" y="264.2">图页</text>
<text x="354.8" y="264.2">物料编码</text>
<text x="243.1" y="274.3">审阅</text>
<text x="302.8" y="284.5">版本</text>
<text x="323.1" y="284.5">尺寸</text>
<text x="359.2" y="284.2">页</text>
<text x="386.3" y="284.2">共</text>
</g>
<g font-size="3.5" fill="#000080">
<text x="380.7" y="253.5">2023-12-14</text>
<text x="307.5" y="263.7">P1</text>
<text x="380.7" y="258.6">2023-11-03</text>
<text x="373.4" y="283.7">1</text>
<text x="403.2" y="283.7">1</text>
<text x="303" y="291.6">V1.0</text>
<text x="325.3" y="291.6">A4</text>
</g>
<g font-size="2.3" fill="#000080">
<text x="285.5" y="5.6">U3</text>
<text x="139.3" y="9.3">+3V3</text>
<text x="39.1" y="15.8">R1</text>
<text x="65.8" y="17.1">Q2</text>
<text x="144.5" y="17.1">R10</text>
<text x="324.9" y="14.5">R13</text>
<text x="388.4" y="15.8">U4</text>
<text x="246.1" y="20.9">喇叭</text>
<text x="338.4" y="19" transform="rotate(-90 338.4 19)">+3V3</text>
<text x="339.9" y="18.1">+3V3</text>
<text x="128.8" y="27.7" transform="rotate(-90 128.8 27.7)">LED6</text>
<text x="145.8" y="28.5">LED1</text>
<text x="179.6" y="26.4" transform="rotate(-90 179.6 26.4)">LED2</text>
<text x="201.2" y="26.4" transform="rotate(-90 201.2 26.4)">LED4</text>
<text x="316" y="29.8">C8</text>
<text x="328.7" y="29.8">C9</text>
<text x="333.9" y="27.1">VBAT1</text>
<text x="37.8" y="33.6">R2</text>
<text x="65.8" y="34.8">Q4</text>
<text x="126.7" y="32.3">R9</text>
<text x="177.5" y="31">R11</text>
<text x="197.9" y="31">R12</text>
<text x="265.2" y="32.3">C6</text>
<text x="274.1" y="32.3">C7</text>
<text x="21.3" y="45">USB1</text>
<text x="55.2" y="53.7" transform="rotate(-90 55.2 53.7)">VBUS</text>
<text x="185.2" y="62.8">U5</text>
<text x="159.8" y="67.9">C11</text>
<text x="173.7" y="69.1">C12</text>
<text x="227.1" y="70.4">C13</text>
<text x="236" y="71.7">C14</text>
<text x="299.5" y="70.4">LED5</text>
<text x="310.9" y="70.4">U6</text>
<text x="256.3" y="75.5">D5</text>
<text x="283" y="75.5">D6</text>
<text x="157" y="79.2">+3V3</text>
<text x="240.6" y="81.6" transform="rotate(-90 240.6 81.6)">VBUS</text>
<text x="243.1" y="83.6" transform="rotate(-90 243.1 83.6)">C15</text>
<text x="248.2" y="82.3" transform="rotate(-90 248.2 82.3)">C16</text>
<text x="263.9" y="83.1">R16</text>
<text x="275.3" y="80.6">U7</text>
<text x="293.1" y="83.1">R17</text>
<text x="333.2" y="79.3">VBUS</text>
<text x="349" y="83.1">R18</text>
<text x="255" y="93.3">R15</text>
<text x="280.4" y="98.3">BAT</text>
<text x="207.8" y="144.1">+3V3</text>
<text x="51.8" y="170.7">U1</text>
<text x="96.3" y="178.4">C1</text>
<text x="104.7" y="176.5" transform="rotate(-90 104.7 176.5)">+3V3</text>
<text x="262.6" y="194.9">U2</text>
<text x="56.9" y="202.5">R3</text>
<text x="60.7" y="208.8">R4</text>
<text x="25.1" y="225.3">SW2</text>
<text x="54.2" y="222.8">+3V3</text>
<text x="59.4" y="230.4">R5</text>
<text x="86.1" y="233">R8</text>
<text x="96.3" y="231.7">C5</text>
<text x="60.7" y="239.3">C2</text>
<text x="80.6" y="237.4" transform="rotate(-90 80.6 237.4)">+3V3</text>
<text x="64.3" y="250.7">+3V3</text>
<text x="31.5" y="253.3">SW1</text>
<text x="69.6" y="258.4">R6</text>
<text x="70.9" y="267.3">C3</text>
<text x="81" y="266">SW3</text>
<text x="29" y="278.7">BOOT</text>
<text x="55.6" y="278.7">R7</text>
<text x="46.7" y="283.8">C4</text>
<text x="72.9" y="283.1" transform="rotate(-90 72.9 283.1)">+3V3</text>
</g>
<g font-size="2.3" fill="#00f">
<text x="290.6" y="5.6">MAX98357AETE+T</text>
<text x="81" y="12">EN</text>
<text x="271.6" y="8.2">IO27</text>
<text x="319.9" y="8.2">IO25</text>
<text x="21.3" y="17.1">DTR</text>
<text x="271.6" y="13.3">IO26</text>
<text x="329.9" y="14.5">1M</text>
<text x="399.8" y="17.1">ICS-43434</text>
<text x="39.1" y="20.9">10k</text>
<text x="65.8" y="20.9">SS8050-G</text>
<text x="144.5" y="19.6">5.1k</text>
<text x="255" y="20.9">SBK160808T-101Y-N</text>
<text x="411.2" y="29.8">0.1uF</text>
<text x="21.3" y="34.8">RTS</text>
<text x="125.5" y="34.8">5.1k</text>
<text x="145.8" y="31">17-215/G6C-FN2P2B/3T</text>
<text x="177.5" y="33.6">5.1k</text>
<text x="183.4" y="31.5" transform="rotate(-90 183.4 31.5)">HL-PC-2012S52FC-L</text>
<text x="197.9" y="33.6">5.1k</text>
<text x="205" y="31.5" transform="rotate(-90 205 31.5)">HL-PC-2012S52FC-L</text>
<text x="239.8" y="31">BX-PH2.0-2PWZ</text>
<text x="274.1" y="34.8">220pF</text>
<text x="314.7" y="33.6">0.1uF</text>
<text x="328.7" y="33.6">10uF</text>
<text x="37.8" y="38.7">10k</text>
<text x="65.8" y="37.4">SS8050-G</text>
<text x="78.5" y="39.9">IO0</text>
<text x="124.2" y="39.9">IO2</text>
<text x="131.4" y="39.6" transform="rotate(-90 131.4 39.6)">HL-PC-2012S52FC-L</text>
<text x="263.9" y="36.1">220pF</text>
<text x="390.4" y="40.4" transform="rotate(-90 390.4 40.4)">IO32</text>
<text x="394.3" y="41.7" transform="rotate(-90 394.3 41.7)">IO15</text>
<text x="175" y="42.5">IO18</text>
<text x="195.3" y="43.7">IO19</text>
<text x="398.1" y="42.9" transform="rotate(-90 398.1 42.9)">IO14</text>
<text x="389.2" y="53.1" transform="rotate(-90 389.2 53.1)">100K R14</text>
<text x="39.1" y="57.7">USB_DN</text>
<text x="39.1" y="60.2">USB_DP</text>
<text x="39.1" y="62.8">USB_DN</text>
<text x="39.1" y="65.3">USB_DP</text>
<text x="173.7" y="71.7">1uF</text>
<text x="161" y="72.9">0.1uF</text>
<text x="227.1" y="72.9">1uF</text>
<text x="236" y="74.2">10UF16v钽电容A型</text>
<text x="276.6" y="72.9">VBAT1</text>
<text x="21.3" y="80.6">TYPE-C 16P QTWT</text>
<text x="185.2" y="81.8">RT9013-33GB</text>
<text x="256.3" y="81.8">1N5819</text>
<text x="283" y="78">1N5819</text>
<text x="241.9" y="89.9" transform="rotate(-90 241.9 89.9)">10uF</text>
<text x="248.7" y="88.2">0.1uF</text>
<text x="258.8" y="86.9">4.7K</text>
<text x="275.3" y="88.2">AO3401A</text>
<text x="293.1" y="85.6">5.1k</text>
<text x="310.9" y="88.2">MCP73831T-2ATI/OT</text>
<text x="338.8" y="89.5">4.7uF</text>
<text x="349" y="85.6">2K</text>
<text x="273.6" y="92.5" transform="rotate(-90 273.6 92.5)">VBAT</text>
<text x="304.5" y="90.7">4.7uF</text>
<text x="255" y="97.1">10K</text>
<text x="280.4" y="100.9">BX-XH2.54-2PWZ</text>
<text x="242.3" y="149.1">EN</text>
<text x="214.4" y="153">22uF</text>
<text x="229.6" y="153">0.1uF</text>
<text x="304.5" y="151.7">TXD0</text>
<text x="304.5" y="154.2">RXD0</text>
<text x="242.3" y="161.8">IO32</text>
<text x="242.3" y="156.8">IO34</text>
<text x="242.3" y="159.3">IO35</text>
<text x="304.5" y="161.8">IO19</text>
<text x="242.3" y="166.9">IO25</text>
<text x="304.5" y="164.4">IO18</text>
<text x="242.3" y="172">IO27</text>
<text x="242.3" y="169.5">IO26</text>
<text x="39.1" y="175.8">TXD</text>
<text x="39.1" y="178.4">RXD</text>
<text x="73.4" y="178.4">RTS</text>
<text x="242.3" y="174.5">IO14</text>
<text x="296.9" y="177.1">IO0</text>
<text x="309.6" y="179.6">IO2</text>
<text x="35.3" y="183.4">USB_DP</text>
<text x="35.3" y="186">USB_DN</text>
<text x="73.4" y="180.9">DTR</text>
<text x="96.3" y="180.9">0.1uF</text>
<text x="304.5" y="182.2">IO15</text>
<text x="51.8" y="196.1">CH340C</text>
<text x="262.6" y="197.4">ESP32-WROOM-32E-N8</text>
<text x="30.2" y="203.8">TXD0</text>
<text x="84.8" y="203.8">RXD</text>
<text x="56.9" y="207.6">0</text>
<text x="31.5" y="210.1">RXD0</text>
<text x="56.9" y="213.9">0</text>
<text x="84.8" y="210.1">TXD</text>
<text x="25.1" y="227.9">TS24CA</text>
<text x="93.3" y="225.8" transform="rotate(-90 93.3 225.8)">IO35</text>
<text x="59.4" y="233">10k</text>
<text x="65.8" y="235.5">IO34</text>
<text x="86.1" y="238">10k</text>
<text x="96.3" y="239.3">0.1uF</text>
<text x="59.4" y="241.9">0.1uF</text>
<text x="31.5" y="255.8">TS24CA</text>
<text x="69.6" y="260.9">10k</text>
<text x="74.7" y="263.4">EN</text>
<text x="69.6" y="269.8">0.1uF</text>
<text x="81" y="274.9">TS24CA</text>
<text x="45.5" y="280">IO0</text>
<text x="17.5" y="283.8">PTS645SH50SMTR92LFS</text>
<text x="45.5" y="287.6">0.1uF</text>
<text x="55.6" y="283.8">10k</text>
</g>
<g font-size="2.3">
<text x="282.8" y="10.9">15</text>
<text x="282.8" y="8.4">16</text>
<text x="286.4" y="9.7">BCLK</text>
<text x="308.5" y="9.7">DIN</text>
<text x="313.6" y="8.4">1</text>
<text x="313.6" y="10.9">2</text>
<text x="343.8" y="8.4">1</text>
<text x="343.8" y="10.9">2</text>
<text x="346.1" y="9.7">1</text>
<text x="282.8" y="16">13</text>
<text x="282.8" y="13.5">14</text>
<text x="286.4" y="17.3">N.C.</text>
<text x="286.4" y="14.8">LRCLK</text>
<text x="286.4" y="12.2">GND</text>
<text x="299.5" y="12.2">GAIN_SLOT</text>
<text x="299.8" y="17.3">SD_MODE#</text>
<text x="307.4" y="14.8">GND</text>
<text x="313.6" y="13.5">3</text>
<text x="313.6" y="16">4</text>
<text x="343.8" y="13.5">3</text>
<text x="346.1" y="12.2">2</text>
<text x="346.1" y="14.8">3</text>
<text x="397.8" y="17.2" transform="rotate(-90 397.8 17.2)">2</text>
<text x="251.3" y="23.6">1</text>
<text x="282.8" y="23.6">10</text>
<text x="282.8" y="21.1">11</text>
<text x="282.8" y="18.6">12</text>
<text x="286.4" y="22.4">GND</text>
<text x="286.4" y="19.8">N.C.</text>
<text x="307.9" y="19.8">N.C.</text>
<text x="307.9" y="22.4">N.C.</text>
<text x="313.6" y="18.6">5</text>
<text x="313.6" y="21.1">6</text>
<text x="313.6" y="23.6">7</text>
<text x="396.6" y="21.4" transform="rotate(-90 396.6 21.4)">LR</text>
<text x="249" y="24.9">1</text>
<text x="249" y="27.5">2</text>
<text x="251.3" y="26.2">2</text>
<text x="284.1" y="26.2">9</text>
<text x="286.4" y="27.5">OUTP</text>
<text x="286.4" y="24.9">OUTN</text>
<text x="300.8" y="28.7" transform="rotate(-90 300.8 28.7)">EP</text>
<text x="307.6" y="24.9">VDD</text>
<text x="307.6" y="27.5">VDD</text>
<text x="313.6" y="26.2">8</text>
<text x="386.5" y="24.4">3</text>
<text x="388.8" y="25.7">GND VDD</text>
<text x="400.7" y="24.4">5 +3V3</text>
<text x="301.8" y="32" transform="rotate(-90 301.8 32)">17</text>
<text x="391.5" y="31.6" transform="rotate(-90 391.5 31.6)">SD</text>
<text x="392.8" y="34.2" transform="rotate(-90 392.8 34.2)">6</text>
<text x="395.3" y="31.6" transform="rotate(-90 395.3 31.6)">WS</text>
<text x="396.6" y="34.2" transform="rotate(-90 396.6 34.2)">1</text>
<text x="399.1" y="31.6" transform="rotate(-90 399.1 31.6)">SCK</text>
<text x="400.4" y="34.2" transform="rotate(-90 400.4 34.2)">4</text>
<text x="26.8" y="50.9">VBUS</text>
<text x="27.1" y="53.4">SBU2</text>
<text x="28" y="48.4">GND</text>
<text x="34.2" y="52.2">A4</text>
<text x="34.2" y="49.6">A1</text>
<text x="28.5" y="58.5">DN2</text>
<text x="28.5" y="56">CC1</text>
<text x="34.2" y="59.8">B7</text>
<text x="34.2" y="57.2">A5</text>
<text x="34.2" y="54.7">B8</text>
<text x="19.9" y="62.3">0</text>
<text x="22.3" y="61.1">EH</text>
<text x="28.5" y="63.6">DN1</text>
<text x="28.6" y="61.1">DP1</text>
<text x="34.2" y="64.9">A7</text>
<text x="34.2" y="62.3">A6</text>
<text x="27.1" y="68.7">SBU1</text>
<text x="28.5" y="71.2">CC2</text>
<text x="28.6" y="66.1">DP2</text>
<text x="34.2" y="67.4">B6</text>
<text x="34.2" y="69.9">A8</text>
<text x="182.6" y="71.2">4</text>
<text x="185.7" y="70.2">NC</text>
<text x="194.2" y="67.7">EN</text>
<text x="199.1" y="68.7">3</text>
<text x="266.8" y="71.2">2</text>
<text x="266.8" y="68.7">3</text>
<text x="269.1" y="69.9">3</text>
<text x="26.8" y="73.8">VBUS</text>
<text x="28" y="76.3">GND</text>
<text x="34.2" y="77.6">A12</text>
<text x="34.2" y="75">A9</text>
<text x="34.2" y="72.5">B5</text>
<text x="182.6" y="76.3">5</text>
<text x="185.7" y="75.3">VOUT</text>
<text x="192.2" y="72.7">GND</text>
<text x="193.5" y="77.8">VIN</text>
<text x="199.1" y="73.8">2</text>
<text x="266.8" y="73.8">1</text>
<text x="269.1" y="75">1</text>
<text x="269.1" y="72.5">2</text>
<text x="308.3" y="73.2">1</text>
<text x="311.4" y="74.2">STAT PROG</text>
<text x="327.4" y="73.2">5</text>
<text x="199.1" y="78.8">1</text>
<text x="308.3" y="78.3">2</text>
<text x="308.3" y="83.3">3</text>
<text x="311.4" y="79.3">VSS</text>
<text x="327.4" y="83.3">4</text>
<text x="311.4" y="84.4">VBAT</text>
<text x="320.8" y="84.4">VDD</text>
<text x="273.8" y="96.1" transform="rotate(-90 273.8 96.1)">1</text>
<text x="275.1" y="98.5" transform="rotate(-90 275.1 98.5)">1</text>
<text x="276.4" y="96.1" transform="rotate(-90 276.4 96.1)">2</text>
<text x="277.6" y="98.5" transform="rotate(-90 277.6 98.5)">2</text>
<text x="274.6" y="141.2" transform="rotate(-90 274.6 141.2)">39</text>
<text x="261.2" y="149.4">3</text>
<text x="261.2" y="146.8">2</text>
<text x="261.2" y="144.3">1</text>
<text x="263.6" y="148.1">3V3</text>
<text x="263.6" y="145.6">GND</text>
<text x="275.6" y="148.1" transform="rotate(-90 275.6 148.1)">GND</text>
<text x="282" y="145.6">GND</text>
<text x="282.1" y="148.1">IO23</text>
<text x="288.2" y="144.3">38</text>
<text x="288.2" y="146.8">37</text>
<text x="288.2" y="149.4">36</text>
<text x="261.2" y="154.5">5</text>
<text x="261.2" y="151.9">4</text>
<text x="263.6" y="155.7">SENSOR_VN</text>
<text x="263.6" y="153.2">SENSOR_VP</text>
<text x="263.6" y="150.6">EN</text>
<text x="280.9" y="155.7">RXD0</text>
<text x="281.2" y="153.2">TXD0</text>
<text x="282.1" y="150.6">IO22</text>
<text x="288.2" y="151.9">35</text>
<text x="288.2" y="154.5">34</text>
<text x="261.2" y="159.5">7</text>
<text x="261.2" y="157">6</text>
<text x="263.6" y="160.8">IO35</text>
<text x="263.6" y="158.3">IO34</text>
<text x="282.1" y="158.3">IO21</text>
<text x="283.8" y="160.8">NC</text>
<text x="288.2" y="157">33</text>
<text x="288.2" y="159.5">32</text>
<text x="259.9" y="167.2">10</text>
<text x="261.2" y="164.6">9</text>
<text x="261.2" y="162.1">8</text>
<text x="263.6" y="165.9">IO33</text>
<text x="263.6" y="163.3">IO32</text>
<text x="282.1" y="163.3">IO19</text>
<text x="282.1" y="165.9">IO18</text>
<text x="288.2" y="162.1">31</text>
<text x="288.2" y="164.6">30</text>
<text x="288.2" y="167.2">29</text>
<text x="49.3" y="173.5">1</text>
<text x="67.1" y="173.5">16</text>
<text x="259.9" y="172.2">12</text>
<text x="259.9" y="169.7">11</text>
<text x="263.6" y="173.5">IO27</text>
<text x="263.6" y="171">IO26</text>
<text x="263.6" y="168.4">IO25</text>
<text x="282.1" y="171">IO17</text>
<text x="282.1" y="173.5">IO16</text>
<text x="283.4" y="168.4">IO5</text>
<text x="288.2" y="169.7">28</text>
<text x="288.2" y="172.2">27</text>
<text x="49.3" y="178.6">3</text>
<text x="49.3" y="176">2</text>
<text x="52.3" y="179.6">RXD</text>
<text x="52.3" y="177.1">TXD</text>
<text x="52.3" y="174.5">GND</text>
<text x="60.6" y="179.6">RTS#</text>
<text x="61" y="177.1">R232</text>
<text x="61.7" y="174.5">VCC</text>
<text x="67.1" y="176">15</text>
<text x="67.1" y="178.6">14</text>
<text x="259.9" y="179.9">15</text>
<text x="259.9" y="177.3">14</text>
<text x="259.9" y="174.8">13</text>
<text x="263.6" y="178.6">IO12</text>
<text x="263.6" y="176">IO14</text>
<text x="283.4" y="176">IO4</text>
<text x="283.4" y="178.6">IO0</text>
<text x="288.2" y="174.8">26</text>
<text x="288.2" y="177.3">25</text>
<text x="288.2" y="179.9">24</text>
<text x="49.3" y="183.7">5</text>
<text x="49.3" y="181.1">4</text>
<text x="52.3" y="184.7">D+</text>
<text x="52.3" y="182.1">V3</text>
<text x="60.3" y="184.7">DCD#</text>
<text x="60.5" y="182.1">DTR#</text>
<text x="67.1" y="181.1">13</text>
<text x="67.1" y="183.7">12</text>
<text x="259.9" y="184.9">17</text>
<text x="259.9" y="182.4">16</text>
<text x="263.6" y="183.7">IO13</text>
<text x="263.6" y="181.1">GND</text>
<text x="282.1" y="183.7">IO15</text>
<text x="283.4" y="181.1">IO2</text>
<text x="288.2" y="182.4">23</text>
<text x="288.2" y="184.9">22</text>
<text x="49.3" y="191.3">8</text>
<text x="49.3" y="188.7">7</text>
<text x="49.3" y="186.2">6</text>
<text x="52.3" y="189.8">NC.</text>
<text x="52.3" y="187.2">D-</text>
<text x="60.4" y="189.8">DSR#</text>
<text x="63" y="187.2">RI#</text>
<text x="67.1" y="186.2">11</text>
<text x="67.1" y="188.7">10</text>
<text x="68.3" y="191.3">9</text>
<text x="259.9" y="190">19</text>
<text x="259.9" y="187.5">18</text>
<text x="263.6" y="191.3">NC</text>
<text x="263.6" y="188.7">NC</text>
<text x="263.6" y="186.2">NC</text>
<text x="283.8" y="186.2">NC</text>
<text x="283.8" y="188.7">NC</text>
<text x="283.8" y="191.3">NC</text>
<text x="288.2" y="187.5">21</text>
<text x="288.2" y="190">20</text>
<text x="52.3" y="192.3">NC.</text>
<text x="60.6" y="192.3">CTS#</text>
<text x="18.6" y="223.3" transform="rotate(-90 18.6 223.3)">1</text>
<text x="23.6" y="223.3" transform="rotate(-90 23.6 223.3)">3</text>
<text x="18.6" y="234.7" transform="rotate(-90 18.6 234.7)">2</text>
<text x="23.6" y="234.7" transform="rotate(-90 23.6 234.7)">4</text>
<text x="24.9" y="251.2" transform="rotate(-90 24.9 251.2)">1</text>
<text x="30" y="251.2" transform="rotate(-90 30 251.2)">3</text>
<text x="24.9" y="262.7" transform="rotate(-90 24.9 262.7)">2</text>
<text x="30" y="262.7" transform="rotate(-90 30 262.7)">4</text>
<text x="79.7" y="267.5">1</text>
<text x="91.2" y="267.5">2</text>
<text x="79.7" y="272.6">3</text>
<text x="91.2" y="272.6">4</text>
<text x="22.6" y="280.2">1</text>
<text x="34" y="280.2">2</text>
<text x="22.6" y="285.3">3</text>
<text x="34" y="285.3">4</text>
</g>
<g font-size="1.6" fill="#000080">
<text x="345.2" y="5.8">开关1</text>
<text x="270.3" y="22.3">L1</text>
<text x="411.2" y="22.3">C10</text>
<text x="274.1" y="24.8">L2</text>
<text x="263.9" y="65.5">开关</text>
<text x="305.8" y="87.1">C17</text>
<text x="340.1" y="87.1">C18</text>
<text x="214.4" y="150.6">C19</text>
<text x="229.6" y="150.6">C20</text>
</g>
</svg>
